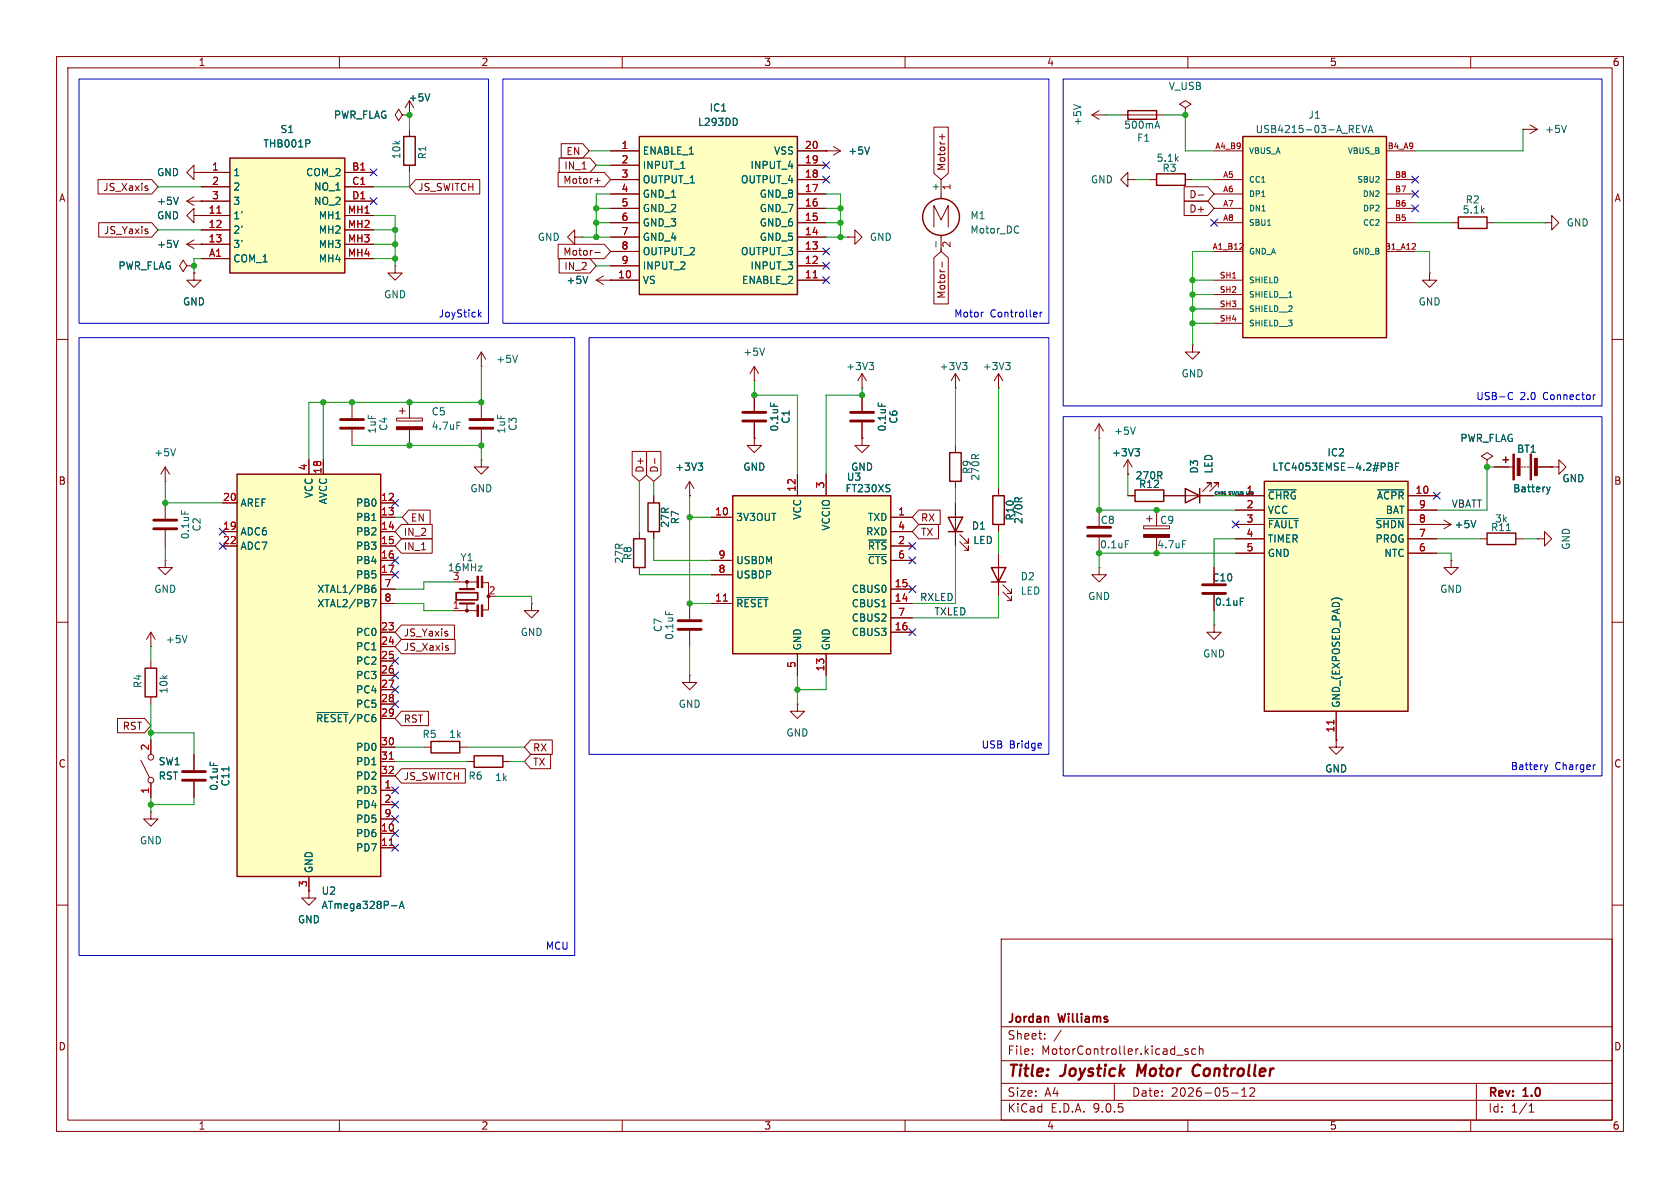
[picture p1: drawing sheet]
<svg xmlns="http://www.w3.org/2000/svg" width="297mm" height="210mm" viewBox="0 0 297 210" stroke-linecap="round" stroke-linejoin="round" font-family="sans-serif">
<g fill="none" stroke="#840000" stroke-width=".18">
<path d="M10 10h277v190h-277zM12 12h273v186h-273zM60 10v2M110 10v2M160 10v2M210 10v2M260 10v2M269.2 22.9h.1M269.2 22.9h2.6M270.5 22.1l1.3 .8M271.8 22.9l-1.3 .7M10 60h2"/>
<path d="M133.3 69.9v2.7M133.3 74.7v2.8M152.4 68.6h.1M152.4 66l-.8 1.3M152.4 66l.8 1.3M152.4 66v2.6M285 60h2M10 110h2M285 110h2M10 160h2M177 166h108v32h-108zM285 160h2"/>
<path d="M60 198v2M110 198v2M160 198v2M177 194.5h108M177 191.5h108M177 187.5h108M177 181.5h108M182.5 186.3v.1M182.5 185.5v.1M184.7 183.6v.1M184.7 182.8v.1M187.6 182.1l-1.3 2"/>
<path d="M197 191.5v3M208 186.5h1.2M210 198v2M210 185.5l-.3-.1-.2 .2v.2l.5 .2v.3h-.5M211.4 185.5l-.4-.1-.3 .3v.4l.1 .2h.6M212 185.5l.2-.1 .4 .1 .1 .9M212 184.9v1.5M217.7 193.2h1.2M219.5 193.8h.9M219.5 192.7l.5-.4v1.5M221 192.4l.5-.1 .2 .1 .1 .3-.9 1.1h.9M260 198v2"/>
<path d="M261 191.5v6.5M270.3 196.6h.9M270.3 195.5l.4-.4v1.5"/>
</g>
<path d="M201.3 188.2l-.3 2M210.8 189.4a.69 .69 0 0 0 .3 .7 .69 .69 0 0 0 .8 0M211.8 188.2a.88 .88 0 0 0-.9 .9" fill="none" stroke="#840000" stroke-width=".4"/>
<path d="M276.9 22.2l-.4 1.2M136.2 71.2v.6M153.7 64.1h.7l-.4 .5M154.2 64.6l.2 .2v.3l-.2 .2" fill="none" stroke="#006464" stroke-width=".18"/>
<path d="M131.3 72.9h4.1M131.3 74.4h4.1" fill="none" stroke="#840000" stroke-width=".51"/>
<path d="M113 24.1h28v28h-28z" fill="#ffffc2"/>
<path d="M113 24.1h28v28h-28zM112 95.3h2v5h-2zM114.6 88.9h2v5.1h-2z" fill="none" stroke="#840000" stroke-width=".25"/>
<g fill="none" stroke="#840000" stroke-width=".18">
<path d="M72.4 17.8l-.8 1.3M72.4 17.8l.8 1.3M72.4 17.8v2.5M72.4 20.3h.1M107.9 26.7h5.1M107.9 29.2h5.1M107.9 31.8h5.1M107.9 34.3h5.1M107.9 36.8h5.1M107.9 39.4h5.1M141 26.7h5M141 29.2h5"/>
<path d="M141 31.8h5M141 34.3h5M141 36.8h5M141 39.4h5M33 43.2l1.3 .7M33 43.2h2.6M34.3 42.4l-1.3 .8M35.6 43.2h.1M107.9 41.9h5.1M107.9 44.5h5.1M107.9 47h5.1M107.9 49.5h5.1"/>
<path d="M141 41.9h5M141 44.5h5M141 47h5M141 49.5h5M176.5 68.6h.1M176.5 66l-.7 1.3M176.5 66l.8 1.3M176.5 66v2.6M113 94v1.3M115.6 87.6v1.3M115.6 94v1.3M121.9 87.6h.1"/>
<path d="M121.9 85.1v2.5M121.9 85.1l-.7 1.3M121.9 85.1l.8 1.3M113 100.3v1.3M121.9 106.7v2.8M121.9 111.5v2.8"/>
</g>
<path d="M143.8 49.1h.7" fill="none" stroke="#a90000" stroke-width=".18"/>
<path d="M76 16.6l-.4 1.3M130.3 21.2v.7M31.5 42.5l-.4 1.3M177.8 64.1h.8l-.4 .5M178.3 64.6l.3 .2v.3l-.3 .2M123.4 81.9h.8l-.4 .4M124 82.3l.2 .3v.3l-.2 .2M117.7 108v.6" fill="none" stroke="#006464" stroke-width=".18"/>
<path d="M119.9 111.3h4.1M119.9 109.7h4.1" fill="none" stroke="#840000" stroke-width=".51"/>
<path d="M40.6 27.9h20.4v20.4h-20.4z" fill="#ffffc2"/>
<path d="M40.6 27.9h20.4v20.4h-20.4zM200.7 86.6h5v2h-5zM175.3 100.3h2.5l-1.3 2.6zM175.3 102.9h2.5" fill="none" stroke="#840000" stroke-width=".25"/>
<g fill="none" stroke="#840000" stroke-width=".18">
<path d="M33 35.6h7.6M33 35.6l1.3 .7M34.3 38.1v-1.3l-1.3 1.3 1.3 1.3v-1.3h1.3M34.3 34.8l-1.3 .8M35.6 35.6h.1M35.6 38.1h.1M35.6 30.5h5M35.6 33h5M35.6 38.1h5M61 30.5h5M61 33h5M61 35.6h5"/>
<path d="M61 38.1h5M34.3 48.3v1.2h1.3l-1.3 1.3-1.3-1.3h1.3M34.3 48.3h.1M35.6 40.6h5M35.6 43.2h5M35.6 45.7h5M61 40.6h5M61 43.2h5M61 45.7h5M101.6 41.9v-1.3l-1.3 1.3 1.3 1.3v-1.3h1.3M102.9 41.9h.1M105.4 49.5l1.3 .8"/>
<path d="M105.4 49.5h2.5M106.7 48.8l-1.3 .7M107.9 49.5h.1M210.8 61v1.2h1.3l-1.3 1.3-1.3-1.3h1.3M210.8 61h.1M176.5 97.8v7.6M199.4 87.6h1.3M202.2 93h4.6v.5h-4.6zM202.7 91.7h1M203.2 91.2v1M204.5 90.2v2.8M204.5 95v2.8"/>
<path d="M205.7 87.6h1.3M254 92.7h.1M254 92.7h2.5M255.3 91.9l1.2 .8M256.5 99.1v1.2h1.3l-1.3 1.3-1.2-1.3h1.2M256.5 99.1h.1M256.5 92.7l-1.2 .8M177.3 104.6l1.5 1.6v-.8v.8h-.7M177.3 103.4l1.5 1.5v-.8v.8h-.7M236.2 130.8v1.3h1.3l-1.3 1.3-1.3-1.3h1.3M236.2 130.8h.1"/>
</g>
<path d="M38.3 37.7h.8" fill="none" stroke="#a90000" stroke-width=".18"/>
<path d="M31.5 34.9l-.4 1.2M54.7 24.8l.1 .2-.1 .3M103.9 48.8l-.4 1.3M209.1 95.6h.6M260.9 92l-.4 1.3" fill="none" stroke="#006464" stroke-width=".18"/>
<path d="M202.2 94.5h4.6v.5h-4.6z" fill="#840000" stroke="#840000" stroke-width=".18"/>
<path d="M219.7 24.1h25.4v35.6h-25.4z" fill="#ffffc2"/>
<path d="M199.4 19.6h5.1v1.5h-5.1zM204.5 30.7h5v2.1h-5zM219.7 24.1h25.4v35.6h-25.4zM167.6 91.4h2.6l-1.3 2.6zM167.6 94h2.6M175.5 87.6h2v5.1h-2z" fill="none" stroke="#840000" stroke-width=".25"/>
<g fill="none" stroke="#840000" stroke-width=".18">
<path d="M194.3 19.6l-1.3 .7M209.5 19.1l1.1-.7-1.1-.6-1 .6 1 .7v1.2M193 20.3l1.3 .8M193 20.3h2.6M195.6 20.3h.1M198.1 20.3h7.6M199.4 31.8v-1.3l-1.3 1.3 1.3 1.2v-1.2h1.3M200.7 31.8h.1M203.2 31.8h1.3M209.5 20.3h.1M209.5 31.8h1.3M214.6 26.7h5.1"/>
<path d="M214.6 31.8h5.1M214.6 34.3h5.1M214.6 36.8h5.1M214.6 39.4h5.1M245.1 26.7h5.1M245.1 31.8h5.1M245.1 34.3h5.1M245.1 36.8h5.1M245.1 39.4h5.1M214.6 44.5h5.1M214.6 49.5h5.1M214.6 52.1h5.1"/>
<path d="M214.6 54.6h5.1M214.6 57.2h5.1M245.1 44.5h5.1M194.3 77.5h.1M194.3 74.9l-.8 1.3M194.3 74.9l.8 1.3M194.3 74.9v2.6M168.9 88.9v7.6M169.7 95.8l1.5 1.5v-.8v.8h-.8M169.7 94.5l1.5 1.5v-.7v.7h-.8M176.5 86.4v1.2M176.5 92.7v1.3"/>
<path d="M199.4 83.8h.1M199.4 81.3l-.8 1.3M199.4 81.3l.8 1.3M199.4 81.3v2.5M262.9 81.3l1-.7-1-.6-1 .6 1 .7v1.3M262.9 82.6h.1M214.6 110.5v1.3h1.3l-1.3 1.2-1.2-1.2h1.2M214.6 110.5h.1"/>
</g>
<g fill="none" stroke="#006464" stroke-width=".18">
<path d="M189.8 18.5l1.3 .4M204.3 22.3h.6M204.6 21.4l.4 1.3M224.1 39.8h.5M239.8 22.8h.4M239.8 23.4h.6M239.8 22.2h.6M240.8 22.2l.4 1.2 .4-1.2M241.9 23.4l.4-1.2 .4 1.2M242 23.1h.6M227.8 52.5h.6M200.6 79.3h.8l-.4 .5"/>
<path d="M200.7 75.5l-.4 1.3M201.2 79.8l.2 .2v.3l-.2 .3"/>
</g>
<path d="M219.1 44.1h.7M219.7 43.1v.4M249.6 44.1h.6M250.2 43.1v.4" fill="none" stroke="#a90000" stroke-width=".18"/>
<path d="M129.5 87.6h28v28h-28z" fill="#ffffc2"/>
<g fill="none" stroke="#840000" stroke-width=".25">
<path d="M257.8 38.4h5.1v2h-5.1zM129.5 87.6h28v28h-28zM209.5 86.4l2.6 1.2-2.6 1.3zM212.1 86.4v2.5"/>
<circle cx="166.4" cy="38.4" r="3.3"/>
</g>
<g fill="none" stroke="#840000" stroke-width=".18">
<path d="M34.3 30.5v-1.3l-1.3 1.3 1.3 1.3v-1.3h1.3M35.6 30.5h.1M146 26.7h.1M146 26.7h2.6M147.3 25.9l1.3 .8M148.6 26.7l-1.3 .7M166.4 31.8v3.3M256.5 39.4h1.3M262.9 39.4h1.3M273 39.4h1.3v-1.3l1.3 1.3-1.3 1.2v-1.2M273 39.4h.1M33 47l-.6-1-.7 1 .7 1 .6-1h1.3"/>
<path d="M34.3 47h.1M149.9 41.9h1.2v-1.3l1.3 1.3-1.3 1.3v-1.3M149.9 41.9h.1M165.1 40.1v-3.8l1.3 2.6 1.2-2.6v3.8M166.4 41.6v2.9M252.7 48.3v1.2h1.3l-1.3 1.3-1.2-1.3h1.2M252.7 48.3h.1M125.7 91.4h3.8M125.7 99.1h3.8M141 83.8v3.8M146 83.8v3.8M157.5 91.4h3.8"/>
<path d="M157.5 99.1h3.8M157.5 94h3.8M157.5 96.5h3.8M207 87.6h7.6M214.1 86.1v-.8h-.7h.7l-1.5 1.6M215.4 86.1v-.8h-.8h.8l-1.5 1.6M125.7 101.6h3.8M125.7 106.7h3.8M141 115.6v3.8M146 115.6v3.8M157.5 106.7h3.8M157.5 104.1h3.8"/>
<path d="M157.5 109.2h3.8M157.5 111.8h3.8M214.6 100.3v2.8M214.6 105.2v2.8"/>
</g>
<path d="M153.7 26l-.4 1.2M165.5 42.7v1M180 40l.1 .1M180.1 41.1l-.1 .1M153.6 95.5h3.1M153.6 98h3.1M130.3 105.6h5.5M219.3 105.7h.6" fill="none" stroke="#006464" stroke-width=".18"/>
<path d="M127.9 106.3h.7" fill="none" stroke="#a90000" stroke-width=".18"/>
<path d="M212.6 103.4h4.1M212.6 104.9h4.1" fill="none" stroke="#840000" stroke-width=".51"/>
<path d="M223.5 85.1h25.4v40.6h-25.4z" fill="#ffffc2"/>
<path d="M71.4 24.1h2v5.1h-2zM167.9 80h2v5.1h-2zM223.5 85.1h25.4v40.6h-25.4zM262.9 94.2h5.1v2.1h-5.1zM265.7 81.3h1M266.2 80.8v1M76.2 131.1h5.1v2h-5.1zM83.8 133.6h5.1v2h-5.1z" fill="none" stroke="#840000" stroke-width=".25"/>
<g fill="none" stroke="#840000" stroke-width=".18">
<path d="M71.1 20.3l-.6-1-.7 1 .7 1 .6-1h1.3M72.4 20.3h.1M72.4 22.9v1.2M72.4 29.2v1.3M69.8 47v1.3h1.3l-1.3 1.2-1.2-1.2h1.2M69.8 47h.1M62.2 71.1v2.8M62.2 75.9v2.8M70.1 73.9h4.6v.5h-4.6zM70.6 72.6h1M71.1 72.1v1.1M72.4 71.1v2.8"/>
<path d="M72.4 75.9v2.8M133.3 67.3h.1M133.3 77.5v1.2h1.3l-1.3 1.3-1.2-1.3h1.2M133.3 77.5h.1M133.3 64.8l-.7 1.2M133.3 64.8l.8 1.2M133.3 64.8v2.5M152.4 77.5v1.2h1.3l-1.3 1.3-1.3-1.3h1.3M152.4 77.5h.1M152.4 69.9v2.7M152.4 74.7v2.8M168.9 68.6h.1"/>
<path d="M168.9 66v2.6M168.9 78.7v1.3M168.9 66l-.8 1.3M168.9 66l.8 1.3M29.2 85.1h.1M29.2 99.1v1.2h1.3l-1.3 1.3-1.3-1.3h1.3M29.2 99.1h.1M29.2 82.6l-.8 1.2M29.2 82.6l.8 1.2M29.2 82.6v2.5M168.9 85.1v1.3M194.3 90.2v2.8"/>
<path d="M194.3 95v2.8M218.4 87.6h5.1M218.4 90.2h5.1M218.4 92.7h5.1M218.4 95.3h5.1M218.4 97.8h5.1M248.9 87.6h5.1M248.9 90.2h5.1M248.9 92.7h5.1M248.9 95.3h5.1M248.9 97.8h5.1M261.6 95.3h1.3"/>
<path d="M264.2 82.6h3.3M268 95.3h1.2M269 82.6h.2M269.5 82.6h.2M270 82.6h.3M271.8 95.3h1.2v-1.3l1.3 1.3-1.3 1.2v-1.2M271.8 95.3h.1M271.8 82.6h2.5M274.3 82.6h1.3v-1.3l1.3 1.3-1.3 1.2v-1.2M274.3 82.6h.1M94 106.7v1.3h1.2l-1.2 1.2-1.3-1.2h1.3M94 106.7h.1"/>
<path d="M121.9 119.4v1.3h1.3l-1.3 1.2-1.3-1.2h1.3M121.9 119.4h.1M194.3 100.3v1.3h1.3l-1.3 1.3-1.3-1.3h1.3M194.3 100.3h.1M24.9 134.4l1.5 3M26.7 130.8v2.6M26.7 138.4v2.6M34.3 133.4v2.7M34.3 138.2v2.8M74.9 132.1h1.3M81.3 132.1h1.2M82.5 134.6h1.3"/>
<path d="M88.9 134.6h1.3M141 124.5v1.2h1.2l-1.2 1.3-1.3-1.3h1.3M141 124.5h.1M236.2 125.7v5.1M26.7 143.5v1.3h1.2l-1.2 1.3-1.3-1.3h1.3M26.7 143.5h.1"/>
<circle cx="26.7" cy="137.9" r=".51"/>
<circle cx="26.7" cy="133.9" r=".51"/>
</g>
<g fill="none" stroke="#006464" stroke-width=".18">
<path d="M31 79.3l-.4 1.3M80.8 74.6h.6M135.2 61.5l-.5 1.3M155.3 71.2v.6M170.2 64.1h.8l-.5 .5M170.7 64.6l.3 .2v.3l-.3 .2M198.9 95.6h.7M224.3 86.6h4.8M224.3 91.7h5.2M243.3 91.7h4.9M243.5 86.6h4.7M245.4 81.9h.5l.2 .2-.2 .4 .2 .1 .1 .3-.3 .2h-.5z"/>
<path d="M245.4 82.5h.5M246.7 82.5h.4M247.3 81.9h-.6v1.2M266.3 93.8h.7M273.4 86.1l.3 .8M273.7 86.9l-.1 .4M274 86.1l-.3 .8M37.2 134.7v.6M40.5 135.6v.7"/>
</g>
<path d="M235.8 127.3v.7" fill="none" stroke="#a90000" stroke-width=".18"/>
<g fill="#840000" stroke="#840000" stroke-width=".18">
<path d="M267.5 80.3h.2v4.5h-.2z"/>
<path d="M270.5 80.3h.3v4.5h-.3z"/>
<path d="M268.2 81h.5v3.1h-.5z"/>
<path d="M271.3 81h.5v3.1h-.5z"/>
<path d="M70.1 75.4h4.6v.5h-4.6z"/>
</g>
<path d="M60.2 74.2h4.1M60.2 75.7h4.1M150.4 72.9h4M150.4 74.4h4M192.3 93.2h4M192.3 94.7h4M32.3 136.4h4M32.3 137.9h4" fill="none" stroke="#840000" stroke-width=".51"/>
<path d="M41.9 83.8h25.4v71.1h-25.4z" fill="#ffffc2"/>
<path d="M41.9 83.8h25.4v71.1h-25.4zM25.7 118.1h2v5.1h-2z" fill="none" stroke="#840000" stroke-width=".25"/>
<g fill="none" stroke="#840000" stroke-width=".18">
<path d="M17.3 31.7h9.5l1.1 1.3-1.1 1.3h-9.5zM17.5 39.4h9.3l1.1 1.2-1.1 1.3h-9.3zM26 33.3l.2 .1-.2 .3M26 32.8l.1 .1M35.6 30.5h.1M35.6 38.1h.1M35.6 35.6h.1M35.6 30.5h5M35.6 33h5M35.6 35.6h5M35.6 38.1h5M61 30.5h5"/>
<path d="M61 33h5M61 35.6h5M61 38.1h5M72.4 20.3h.1M73.5 31.7h11.3v2.6h-11.3l-1.1-1.3zM98.7 30.5h8.1l1.1 1.3-1.1 1.2h-8.1zM98.9 27.9h5.4l1.1 1.3-1.1 1.3h-5.4zM99.2 25.4h3.8l1.1 1.3-1.1 1.2h-3.8zM105.2 31.9h.9M105.6 31.5v.9M107.9 26.7h5.1M107.9 29.2h5.1"/>
<path d="M107.9 31.8h5.1M107.9 34.3h5.1M107.9 36.8h5.1M107.9 39.4h5.1M141 26.7h5M141 29.2h5M141 31.8h5M141 34.3h5M141 36.8h5M141 39.4h5M146 26.7h.1M165.1 22.5h2.5v8.1l-1.2 1.2-1.3-1.2z"/>
<path d="M166.1 24.2h.9M166.6 23.7v1M209.3 35.6h4.2l1.1 1.2-1.1 1.3h-4.2zM209.3 33h4.2l1.1 1.3-1.1 1.3h-4.2zM211.8 34.5h1M34.3 48.3h.1M34.3 47h.1M35.6 43.2h.1M35.6 40.6h5M35.6 43.2h5M35.6 45.7h5M61 40.6h5"/>
<path d="M61 43.2h5M61 45.7h5M98.7 43.2h8.1l1.1 1.3-1.1 1.2h-8.1zM98.9 45.7h5.4l1.1 1.3-1.1 1.3h-5.4zM105.2 44.6h.9M107.9 49.5h.1M107.9 41.9h5.1M107.9 44.5h5.1M107.9 47h5.1M107.9 49.5h5.1M141 41.9h5M141 44.5h5"/>
<path d="M141 47h5M141 49.5h5M165.1 45.6l1.3-1.1 1.2 1.1v8.1h-2.5zM166.6 46.3v.9M85.1 64.8h.1M85.1 62.2l-.8 1.3M85.1 62.2l.8 1.3M85.1 62.2v2.6M85.1 71.1v2.8M85.1 75.9v2.8M111.8 79.8h2.5v4.2l-1.3 1.1-1.2-1.1zM114.3 79.8h2.5v4.2l-1.2 1.1-1.3-1.1z"/>
<path d="M133.3 77.5h.1M133.3 69.9v2.7M133.3 74.7v2.8M152.4 77.5h.1M152.4 69.9v2.7M152.4 74.7v2.8M29.2 88.9v2.8M29.2 93.7v2.8M39.4 88.9h2.5M39.4 94h2.5M39.4 96.5h2.5M54.6 81.3v2.5"/>
<path d="M57.1 81.3v2.5M67.3 88.9h2.5M67.3 94h2.5M67.3 96.5h2.5M67.3 91.4h2.5M67.3 99.1h2.5M71 95.2h5.4v2.6h-5.4l-1.2-1.3zM71 92.7h5.4v2.6h-5.4l-1.2-1.3zM72.2 90.2h3.8v2.5h-3.8l-1.1-1.3zM85.1 81.3v1.3h1.3l-1.3 1.2-1.3-1.2h1.3M85.1 81.3h.1M115.6 87.6v1.3"/>
<path d="M115.6 94v1.3M115.8 81v1M121.9 87.6h.1M125.7 91.4h3.8M125.7 99.1h3.8M141 83.8v3.8M146 83.8v3.8M157.5 94h3.8M157.5 96.5h3.8M157.5 91.4h3.8M157.5 99.1h3.8M162.4 92.7h3.5v2.6h-3.5l-1.1-1.3z"/>
<path d="M162.4 90.2h3.8v2.5h-3.8l-1.1-1.3zM168.9 88.9v2.5M168.9 94v2.5M176.5 86.4v1.2M176.5 92.7v1.3M199.4 83.8h.1M199.4 87.6h1.3M205.7 87.6h3.8M212.1 87.6h2.5M218.4 87.6h5.1M218.4 90.2h5.1M218.4 92.7h5.1"/>
<path d="M218.4 95.3h5.1M218.4 97.8h5.1M248.9 87.6h5.1M248.9 90.2h5.1M248.9 92.7h5.1M248.9 95.3h5.1M248.9 97.8h5.1M254 92.7h.1M262.9 82.6h.1M264.2 82.6h2.5M271.8 82.6h2.5M274.3 82.6h.1"/>
<path d="M26.7 114.3h.1M26.7 111.8v2.5M26.7 116.8v1.3M26.7 111.8l-.8 1.2M26.7 111.8l.7 1.2M67.3 101.6h2.5M67.3 104.1h2.5M67.3 106.7h2.5M67.3 111.8h2.5M67.3 114.3h2.5M67.3 116.8h2.5M67.3 119.4h2.5"/>
<path d="M71 113h9.5v2.6h-9.5l-1.2-1.3zM71 110.5h9.3v2.5h-9.3l-1.2-1.2zM79.1 114.5l.2 .2-.2 .3M79.1 114.1l.1 .1M80 108h4.3M81.3 102.9h3M82.5 102.9v1.2M82.5 106.8v1.2M85.3 103h1.1v4.8h-1.2M125.7 101.6h3.8M125.7 106.7h3.8M141 115.6v3.8"/>
<path d="M146 115.6v3.8M157.5 104.1h3.8M157.5 106.7h3.8M157.5 111.8h3.8M157.5 109.2h3.8M214.6 100.3v2.8M214.6 105.2v2.8M20.8 127h4.8l1.1 1.3-1.1 1.2h-4.8zM26.7 123.2v1.3M26.7 130.8v2.6M26.7 138.4v2.6M34.3 133.4v2.7"/>
<path d="M34.3 138.2v2.8M67.3 121.9h2.5M67.3 124.5h2.5M67.3 127h2.5M67.3 132.1h2.5M67.3 134.6h2.5M67.3 137.2h2.5M67.3 139.7h2.5M71 125.7h4.7v2.6h-4.7l-1.2-1.3zM71 135.9h11.3v2.5h-11.3l-1.2-1.2zM93.8 130.8h3.8v2.6h-3.8l-1.1-1.3zM93.8 133.3h3.5v2.6h-3.5l-1.1-1.3z"/>
<path d="M236.2 130.8h.1M236.2 125.7v5.1M54.6 157.5v1.3h1.3l-1.3 1.2-1.3-1.2h1.3M54.6 157.5h.1M54.6 154.9v2.6M67.3 142.2h2.5M67.3 144.8h2.5M67.3 147.3h2.5M67.3 149.9h2.5"/>
</g>
<g fill="none" stroke="#006464" stroke-width=".18">
<path d="M76 16.6l-.4 1.3M31.5 34.9l-.4 1.2M54.7 24.8l.1 .2-.1 .3M130.3 21.2v.7M153.7 26l-.4 1.2M31.5 42.5l-.4 1.3M103.9 48.8l-.4 1.3M91.5 62.8l-.4 1.3M136.2 71.2v.6M155.3 71.2v.6M200.6 79.3h.8l-.4 .5M201.2 79.8l.2 .2v.3l-.2 .3"/>
<path d="M32.1 90.3v.6M123.4 81.9h.8l-.4 .4M124 82.3l.2 .3v.3l-.2 .2M153.6 95.5h3.1M153.6 98h3.1M224.3 86.6h4.8M224.3 91.7h5.2M243.3 91.7h4.9M243.5 86.6h4.7M245.4 81.9h.5l.2 .2-.2 .4 .2 .1 .1 .3-.3 .2h-.5zM245.4 82.5h.5M246.7 82.5h.4"/>
<path d="M247.3 81.9h-.6v1.2M260.9 92l-.4 1.3M273.4 86.1l.3 .8M273.7 86.9l-.1 .4M274 86.1l-.3 .8M33.1 112.3l-.5 1.3M65.7 106h.8l-.5 1.3M65.8 104.1l.4-.2 .3 .3-.2 .5h-.3l-.2-.1M66.3 103.4l-.3 .1-.2 .3M130.3 105.6h5.5M219.3 105.7h.6M37.2 134.7v.6"/>
<path d="M40.5 135.6v.7M56 126h5.5M69.2 160.1h1M70.6 160.6l.4-1.3 .4 1.3M70.7 160.2h.6"/>
</g>
<path d="M38.3 37.7h.8M143.8 49.1h.7M127.9 106.3h.7M68.8 134.2h.7M235.8 127.3v.7M68.8 149.4h.7" fill="none" stroke="#a90000" stroke-width=".18"/>
<path d="M83.1 74.2h4M83.1 75.7h4M27.2 91.9h4M27.2 93.5h4" fill="none" stroke="#840000" stroke-width=".51"/>
<g fill="#840000" stroke="#840000" stroke-width=".18">
<path d="M84.3 106.9h.3v2.1h-.3z"/>
<path d="M85.1 106.9h.2v2.1h-.2z"/>
<path d="M84.3 101.9h.3v2h-.3z"/>
<path d="M85.1 101.9h.2v2h-.2z"/>
<circle cx="82.5" cy="107.9" r=".25"/>
<circle cx="82.5" cy="102.9" r=".25"/>
</g>
<path d="M81.3 106.7h2.5M81.3 104.1h2.5" fill="none" stroke="#840000" stroke-width=".38"/>
<path d="M80.6 104.8h3.9v1.2h-3.9z" fill="none" stroke="#840000" stroke-width=".3"/>
<g fill="none" stroke="#009600" stroke-width=".18">
<path d="M27.9 33h7.7M66 38.1h3.8v8.9M72.4 20.3v2.6M72.4 30.5v2.5h-6.4M104.1 26.7h3.8M105.4 39.4h2.5M105.4 36.8h2.5M105.4 29.2h2.5M107.9 34.3h-2.5v7.6M146 34.3h2.6v7.6M146 39.4h2.6M146 36.8h2.6"/>
<path d="M195.6 20.3h2.5M200.7 31.8h2.5M205.7 20.3h3.8v6.4h5.1M210.8 31.8h3.8M250.2 39.4h6.3M264.2 39.4h8.8M269.2 22.9v3.8h-19M27.9 40.6h7.7M35.6 45.7h-1.3v2.6M66 40.6h3.8M66 45.7h3.8M66 43.2h3.8"/>
<path d="M102.9 41.9h5M105.4 47h2.5M146 41.9h3.9M210.8 54.6h3.8M210.8 57.2h3.8M210.8 49.5h3.8M210.8 52.1h3.8M214.6 44.5h-3.8v16.5M250.2 44.5h2.5v3.8M57.1 71.1v10.2M62.2 78.7h22.9v2.6M85.1 64.8v6.3h-30.5v10.2"/>
<path d="M133.3 67.3v2.6h7.7v13.9M152.4 68.6v1.3h-6.4v13.9M168.9 68.6v10.1M176.5 68.6v17.8M194.3 77.5v12.7h24.1M29.2 85.1v3.8h10.2M29.2 96.5v2.6M69.8 91.4h1.3M113 85.1v8.9M115.6 85.1v2.5M115.6 95.3v3.8h10.1M121.9 91.4h3.8"/>
<path d="M121.9 87.6v19.1h3.8M168.9 86.4v2.5M168.9 96.5v10.2h-7.6M176.5 94v3.8M199.4 83.8v3.8M214.6 87.6h3.8M218.4 95.3h-3.8v5M218.4 97.8h-24.1v2.5M254 95.3h7.6M254 97.8h2.5v1.3M264.2 82.6h-1.3v7.6h-8.9M269.2 95.3h2.6"/>
<path d="M26.7 114.3v2.5M69.8 106.7h5.1v1.3h5.1M80 102.9h-5.1v1.2h-5.1M87.6 105.4h6.4v1.3M113 101.6h12.7M121.9 114.3v5.1M141 119.4v5.1M146 119.4v2.5h-5M176.5 105.4v3.8h-15.2M214.6 108v2.5M26.7 129.5h7.6v3.9M26.7 124.5v6.3"/>
<path d="M69.8 132.1h5.1M69.8 134.6h12.7M82.5 132.1h10.2M90.2 134.6h2.5M26.7 141v2.5M34.3 141v1.2h-7.6"/>
</g>
<g fill="none" stroke="#000084" stroke-width=".18">
<path d="M65.4 29.9l1.2 1.2M65.4 35l1.2 1.2M66.6 29.9l-1.2 1.2M66.6 35l-1.2 1.2M145.4 28.6l1.3 1.2M145.4 31.1l1.3 1.3M146.7 28.6l-1.3 1.2M146.7 31.1l-1.3 1.3M214 38.8l1.2 1.2M215.2 38.8l-1.2 1.2M249.6 31.1l1.2 1.3M249.6 33.7l1.2 1.2"/>
<path d="M249.6 36.2l1.2 1.2M250.8 31.1l-1.2 1.3M250.8 33.7l-1.2 1.2M250.8 36.2l-1.2 1.2M145.4 48.9l1.3 1.2M145.4 43.8l1.3 1.3M145.4 46.4l1.3 1.2M146.7 48.9l-1.3 1.2M146.7 43.8l-1.3 1.3M146.7 46.4l-1.3 1.2M38.8 95.9l1.2 1.2M38.8 93.4l1.2 1.2"/>
<path d="M40 95.9l-1.2 1.2M40 93.4l-1.2 1.2M69.2 88.3l1.3 1.2M69.2 98.5l1.3 1.2M70.5 88.3l-1.3 1.2M70.5 98.5l-1.3 1.2M160.7 98.5l1.2 1.2M160.7 95.9l1.2 1.2M161.9 98.5l-1.2 1.2M161.9 95.9l-1.2 1.2M217.8 92.1l1.2 1.2M219 92.1l-1.2 1.2"/>
<path d="M253.4 87l1.2 1.2M254.6 87l-1.2 1.2M69.2 101l1.3 1.2M69.2 118.8l1.3 1.2M69.2 116.2l1.3 1.2M70.5 101l-1.3 1.2M70.5 118.8l-1.3 1.2M70.5 116.2l-1.3 1.2M160.7 111.2l1.2 1.2M160.7 103.5l1.2 1.2M161.9 111.2l-1.2 1.2M161.9 103.5l-1.2 1.2"/>
<path d="M69.2 139.1l1.3 1.2M69.2 121.3l1.3 1.2M69.2 123.9l1.3 1.2M70.5 139.1l-1.3 1.2M70.5 121.3l-1.3 1.2M70.5 123.9l-1.3 1.2M69.2 149.3l1.3 1.2M69.2 141.6l1.3 1.2M69.2 144.2l1.3 1.2M69.2 146.7l1.3 1.2M70.5 149.3l-1.3 1.2M70.5 141.6l-1.3 1.2"/>
<path d="M70.5 144.2l-1.3 1.2M70.5 146.7l-1.3 1.2"/>
</g>
<g fill="none" stroke="#0000c2" stroke-width=".18">
<path d="M14 14h72.4v43.2h-72.4zM88.9 14h96.5v43.2h-96.5zM188 14h95.2v57.8h-95.2zM14 59.7h87.6v109.2h-87.6zM84.7 55.6l.4 .4M85.1 55.2l-.5 .5M104.1 59.7h81.3v73.7h-81.3zM173.7 55.2h.1M183.3 55.2v.3l-.6 .1M183.9 55.2v.8M184.2 55.2l-.3 .2M188 73.7h95.2v63.5h-95.2z"/>
<path d="M266.9 69.4h.3l.2 .1M267.4 70.5l-.2 .1h-.3M282 69.8l-.3 .2M184.1 131.4v.3l-.6 .1M273 135.2l.3 .8M273.3 136l-.2 .4M273.6 135.2l-.3 .8M282 135.2l-.2 .1"/>
</g>
<g fill="#009600" stroke="#009600" stroke-width=".18">
<circle cx="210.8" cy="57.2" r=".46"/>
<circle cx="210.8" cy="52.1" r=".46"/>
<circle cx="210.8" cy="54.6" r=".46"/>
<circle cx="209.5" cy="20.3" r=".46"/>
<circle cx="210.8" cy="49.5" r=".46"/>
<circle cx="148.6" cy="39.4" r=".46"/>
<circle cx="148.6" cy="36.8" r=".46"/>
<circle cx="148.6" cy="41.9" r=".46"/>
<circle cx="262.9" cy="82.6" r=".46"/>
<circle cx="194.3" cy="97.8" r=".46"/>
<circle cx="194.3" cy="90.2" r=".46"/>
<circle cx="204.5" cy="90.2" r=".46"/>
<circle cx="204.5" cy="97.8" r=".46"/>
<circle cx="121.9" cy="91.4" r=".46"/>
<circle cx="121.9" cy="106.7" r=".46"/>
<circle cx="141" cy="121.9" r=".46"/>
<circle cx="133.3" cy="69.9" r=".46"/>
<circle cx="152.4" cy="69.9" r=".46"/>
<circle cx="72.4" cy="20.3" r=".46"/>
<circle cx="34.3" cy="47" r=".46"/>
<circle cx="57.1" cy="71.1" r=".46"/>
<circle cx="29.2" cy="88.9" r=".46"/>
<circle cx="72.4" cy="78.7" r=".46"/>
<circle cx="85.1" cy="78.7" r=".46"/>
<circle cx="62.2" cy="71.1" r=".46"/>
<circle cx="72.4" cy="71.1" r=".46"/>
<circle cx="85.1" cy="71.1" r=".46"/>
<circle cx="69.8" cy="40.6" r=".46"/>
<circle cx="69.8" cy="45.7" r=".46"/>
<circle cx="69.8" cy="43.2" r=".46"/>
<circle cx="105.4" cy="39.4" r=".46"/>
<circle cx="105.4" cy="36.8" r=".46"/>
<circle cx="105.4" cy="41.9" r=".46"/>
<circle cx="26.7" cy="142.2" r=".46"/>
<circle cx="26.7" cy="129.5" r=".46"/>
</g>
<g font-size="2.8" fill="#840000">
<text x="178" y="190.9">Title:</text>
<text x="187.7" y="190.9">Joystick</text>
<text x="201.9" y="190.9">Motor</text>
<text x="212.5" y="190.9">Controller</text>
</g>
<g font-size="2.1" fill="#840000">
<text x="178" y="184">Sheet:</text>
<text x="178" y="181.2">Jordan</text>
<text x="187.2" y="181.2">Williams</text>
<text x="178" y="186.7">File:</text>
<text x="184.1" y="186.7">MotorController.kicad_sch</text>
<text x="178" y="196.9">KiCad</text>
<text x="178" y="194.1">Size:</text>
<text x="184.7" y="194.1">A4</text>
<text x="185.7" y="196.9">E.D.A.</text>
<text x="193.3" y="196.9">9.0.5</text>
<text x="200" y="194.1">Date:</text>
<text x="207" y="194.1">2026-05-12</text>
<text x="263" y="194.3">Rev:</text>
<text x="263" y="196.9">Id:</text>
<text x="267.1" y="196.9">1/1</text>
<text x="269.4" y="194.3">1.0</text>
</g>
<g font-size="1.8" fill="#840000">
<text x="35" y="11.9">1</text>
<text x="85" y="11.9">2</text>
<text x="135" y="11.9">3</text>
<text x="185" y="11.9">4</text>
<text x="235" y="11.9">5</text>
<text x="285" y="11.9">6</text>
<text x="100" y="27.6">EN</text>
<text x="10.3" y="35.9">A</text>
<text x="18.1" y="34">JS_Xaxis</text>
<text x="73.8" y="34">JS_SWITCH</text>
<text x="99.5" y="32.7">Motor+</text>
<text x="99.7" y="30.2">IN_1</text>
<text x="167.3" y="30.3" transform="rotate(-90 167.3 30.3)">Motor+</text>
<text x="210.2" y="35.2">D-</text>
<text x="285.3" y="35.9">A</text>
<text x="18.3" y="41.6">JS_Yaxis</text>
<text x="210.2" y="37.8">D+</text>
<text x="99.5" y="45.4">Motor-</text>
<text x="99.7" y="47.9">IN_2</text>
<text x="167.3" y="52.9" transform="rotate(-90 167.3 52.9)">Motor-</text>
<text x="114" y="83.7" transform="rotate(-90 114 83.7)">D+</text>
<text x="116.5" y="83.7" transform="rotate(-90 116.5 83.7)">D-</text>
<text x="10.3" y="85.9">B</text>
<text x="285.3" y="85.9">B</text>
<text x="71.3" y="94.9">IN_2</text>
<text x="72.5" y="92.4">EN</text>
<text x="162.7" y="94.9">TX</text>
<text x="162.7" y="92.4">RX</text>
<text x="71.3" y="97.5">IN_1</text>
<text x="71.3" y="112.7">JS_Yaxis</text>
<text x="71.3" y="115.3">JS_Xaxis</text>
<text x="21.6" y="129.2">RST</text>
<text x="71.3" y="128">RST</text>
<text x="10.3" y="135.9">C</text>
<text x="94.1" y="133">RX</text>
<text x="94.1" y="135.6">TX</text>
<text x="285.3" y="135.9">C</text>
<text x="71.3" y="138.1">JS_SWITCH</text>
<text x="10.3" y="185.9">D</text>
<text x="285.3" y="185.9">D</text>
<text x="35" y="199.9">1</text>
<text x="85" y="199.9">2</text>
<text x="135" y="199.9">3</text>
<text x="185" y="199.9">4</text>
<text x="235" y="199.9">5</text>
<text x="285" y="199.9">6</text>
</g>
<g font-size="1.8" fill="#006464">
<text x="206.5" y="16.1">V_USB</text>
<text x="49.5" y="23.7">S1</text>
<text x="58.9" y="21.2">PWR_FLAG</text>
<text x="72.1" y="18.1">+5V</text>
<text x="123.3" y="22.5">L293DD</text>
<text x="125.4" y="19.9">IC1</text>
<text x="191.4" y="22.4" transform="rotate(-90 191.4 22.4)">+5V</text>
<text x="198.6" y="23">500mA</text>
<text x="221.9" y="23.7">USB4215-03-A_REVA</text>
<text x="231.2" y="21.2">J1</text>
<text x="273.1" y="23.7">+5V</text>
<text x="46.5" y="26.3">THB001P</text>
<text x="71" y="28.2" transform="rotate(-90 71 28.2)">10k</text>
<text x="75.5" y="28.3" transform="rotate(-90 75.5 28.3)">R1</text>
<text x="113.5" y="27.5">ENABLE_1</text>
<text x="136.8" y="27.5">VSS</text>
<text x="149.9" y="27.5">+5V</text>
<text x="200.9" y="25.2">F1</text>
<text x="204.4" y="28.8">5.1k</text>
<text x="27.7" y="31.3">GND</text>
<text x="41.1" y="31.3">1</text>
<text x="41.1" y="33.9">2</text>
<text x="54" y="31.3">COM_2</text>
<text x="55.4" y="33.9">NO_1</text>
<text x="113.5" y="30.1">INPUT_1</text>
<text x="113.5" y="32.6">OUTPUT_1</text>
<text x="113.5" y="35.2">GND_1</text>
<text x="130.9" y="32.6">OUTPUT_4</text>
<text x="132.6" y="30.1">INPUT_4</text>
<text x="134.2" y="35.2">GND_8</text>
<text x="166.1" y="33.9" transform="rotate(-90 166.1 33.9)">+</text>
<text x="192.8" y="32.6">GND</text>
<text x="205.4" y="30.6">R3</text>
<text x="27.7" y="36.4">+5V</text>
<text x="27.7" y="39">GND</text>
<text x="41.1" y="36.4">3</text>
<text x="41.1" y="39">1'</text>
<text x="41.1" y="41.5">2'</text>
<text x="55.4" y="36.4">NO_2</text>
<text x="56.3" y="39">MH1</text>
<text x="56.3" y="41.5">MH2</text>
<text x="113.5" y="37.7">GND_2</text>
<text x="113.5" y="40.2">GND_3</text>
<text x="134.2" y="37.7">GND_7</text>
<text x="134.2" y="40.2">GND_6</text>
<text x="171.5" y="39">M1</text>
<text x="171.5" y="41.5">Motor_DC</text>
<text x="258.5" y="37.9">5.1k</text>
<text x="259" y="36.2">R2</text>
<text x="276.9" y="40.2">GND</text>
<text x="20.8" y="47.9">PWR_FLAG</text>
<text x="27.7" y="44">+5V</text>
<text x="41.1" y="44">3'</text>
<text x="41.1" y="46.6">COM_1</text>
<text x="56.3" y="44">MH3</text>
<text x="56.3" y="46.6">MH4</text>
<text x="95" y="42.8">GND</text>
<text x="113.5" y="42.8">GND_4</text>
<text x="113.5" y="45.3">OUTPUT_2</text>
<text x="113.5" y="47.9">INPUT_2</text>
<text x="130.9" y="45.3">OUTPUT_3</text>
<text x="132.6" y="47.9">INPUT_3</text>
<text x="134.2" y="42.8">GND_5</text>
<text x="153.7" y="42.8">GND</text>
<text x="67.8" y="52.9">GND</text>
<text x="100.1" y="50.4">+5V</text>
<text x="113.5" y="50.4">VS</text>
<text x="131.1" y="50.4">ENABLE_2</text>
<text x="32.3" y="54.2">GND</text>
<text x="250.7" y="54.2">GND</text>
<text x="87.6" y="64.4">+5V</text>
<text x="131.3" y="63.1">+5V</text>
<text x="149.5" y="65.6">+3V3</text>
<text x="166" y="65.6">+3V3</text>
<text x="173.6" y="65.6">+3V3</text>
<text x="208.8" y="66.9">GND</text>
<text x="66.6" y="76.8" transform="rotate(-90 66.6 76.8)">1uF</text>
<text x="68.7" y="76.3" transform="rotate(-90 68.7 76.3)">C4</text>
<text x="76.2" y="73.6">C5</text>
<text x="76.2" y="76.2">4.7uF</text>
<text x="89.5" y="76.8" transform="rotate(-90 89.5 76.8)">1uF</text>
<text x="91.5" y="76.3" transform="rotate(-90 91.5 76.3)">C3</text>
<text x="137.8" y="76.4" transform="rotate(-90 137.8 76.4)">0.1uF</text>
<text x="139.8" y="75" transform="rotate(-90 139.8 75)">C1</text>
<text x="156.8" y="76.4" transform="rotate(-90 156.8 76.4)">0.1uF</text>
<text x="158.9" y="75" transform="rotate(-90 158.9 75)">C6</text>
<text x="196.9" y="77.1">+5V</text>
<text x="27.2" y="80.9">+5V</text>
<text x="119.3" y="83.4">+3V3</text>
<text x="131.3" y="83.4">GND</text>
<text x="150.4" y="83.4">GND</text>
<text x="171.8" y="83.9" transform="rotate(-90 171.8 83.9)">R9</text>
<text x="196.5" y="80.9">+3V3</text>
<text x="212" y="83.8" transform="rotate(-90 212 83.8)">D3</text>
<text x="214.5" y="83.8" transform="rotate(-90 214.5 83.8)">LED</text>
<text x="224.8" y="83.4">LTC4053EMSE-4.2#PBF</text>
<text x="234.6" y="80.9">IC2</text>
<text x="258.1" y="78.3">PWR_FLAG</text>
<text x="268.1" y="80.2">BT1</text>
<text x="42.4" y="89.8">AREF</text>
<text x="55.5" y="88.2" transform="rotate(-90 55.5 88.2)">VCC</text>
<text x="58" y="89.2" transform="rotate(-90 58 89.2)">AVCC</text>
<text x="62.8" y="89.8">PB0</text>
<text x="83.1" y="87.2">GND</text>
<text x="149.4" y="87.2">FT230XS</text>
<text x="149.6" y="85.2">U3</text>
<text x="173.3" y="85.1" transform="rotate(-90 173.3 85.1)">270R</text>
<text x="200.6" y="84.9">270R</text>
<text x="201.3" y="86.5">R12</text>
<text x="224" y="88.5">~{CHRG}</text>
<text x="243.3" y="88.5">~{ACPR}</text>
<text x="267.4" y="87.2">Battery</text>
<text x="276.1" y="85.4">GND</text>
<text x="33.6" y="95.4" transform="rotate(-90 33.6 95.4)">0.1uF</text>
<text x="35.7" y="94.1" transform="rotate(-90 35.7 94.1)">C2</text>
<text x="42.4" y="94.8">ADC6</text>
<text x="62.8" y="92.3">PB1</text>
<text x="62.8" y="94.8">PB2</text>
<text x="118.5" y="93.4" transform="rotate(-90 118.5 93.4)">27R</text>
<text x="120.2" y="92.8" transform="rotate(-90 120.2 92.8)">R7</text>
<text x="130" y="92.3">3V3OUT</text>
<text x="141.8" y="92" transform="rotate(-90 141.8 92)">VCC</text>
<text x="146.9" y="93.9" transform="rotate(-90 146.9 93.9)">VCCIO</text>
<text x="153" y="94.8">RXD</text>
<text x="153.3" y="92.3">TXD</text>
<text x="171.7" y="93.8">D1</text>
<text x="179.4" y="92.1" transform="rotate(-90 179.4 92.1)">R10</text>
<text x="180.9" y="92.7" transform="rotate(-90 180.9 92.7)">270R</text>
<text x="194.5" y="92.8">C8</text>
<text x="205" y="92.8">C9</text>
<text x="224" y="91">VCC</text>
<text x="224" y="93.6">~{FAULT}</text>
<text x="243.1" y="93.6">~{SHDN}</text>
<text x="244.9" y="91">BAT</text>
<text x="257.1" y="93.6">+5V</text>
<text x="263.5" y="94.1">R11</text>
<text x="264.2" y="92.6">3k</text>
<text x="42.4" y="97.4">ADC7</text>
<text x="62.8" y="97.4">PB3</text>
<text x="62.8" y="99.9">PB4</text>
<text x="79.1" y="101.2">16MHz</text>
<text x="81.3" y="99.4">Y1</text>
<text x="110.3" y="99.7" transform="rotate(-90 110.3 99.7)">27R</text>
<text x="111.9" y="99.1" transform="rotate(-90 111.9 99.1)">R8</text>
<text x="130" y="99.9">USBDM</text>
<text x="153.3" y="97.4">~{RTS}</text>
<text x="153.3" y="99.9">~{CTS}</text>
<text x="172" y="96.4">LED</text>
<text x="194.4" y="97.1">0.1uF</text>
<text x="204.5" y="97.1">4.7uF</text>
<text x="224" y="96.1">TIMER</text>
<text x="224" y="98.7">GND</text>
<text x="243.1" y="96.1">PROG</text>
<text x="244.6" y="98.7">NTC</text>
<text x="277.7" y="97.3" transform="rotate(-90 277.7 97.3)">GND</text>
<text x="27.2" y="105">GND</text>
<text x="56" y="105">XTAL1/PB6</text>
<text x="56" y="107.5">XTAL2/PB7</text>
<text x="62.8" y="102.5">PB5</text>
<text x="79.9" y="102.6">3</text>
<text x="130" y="102.5">USBDP</text>
<text x="130" y="107.5">~{RESET}</text>
<text x="150.5" y="105">CBUS0</text>
<text x="150.5" y="107.5">CBUS1</text>
<text x="180.3" y="102.8">D2</text>
<text x="180.3" y="105.3">LED</text>
<text x="192.3" y="106.3">GND</text>
<text x="214.2" y="103">C10</text>
<text x="214.7" y="107.3">0.1uF</text>
<text x="254.5" y="105">GND</text>
<text x="29.2" y="113.9">+5V</text>
<text x="62.8" y="112.6">PC0</text>
<text x="91.9" y="112.6">GND</text>
<text x="117.2" y="111.8" transform="rotate(-90 117.2 111.8)">C7</text>
<text x="119.2" y="113.2" transform="rotate(-90 119.2 113.2)">0.1uF</text>
<text x="150.5" y="110.1">CBUS2</text>
<text x="150.5" y="112.6">CBUS3</text>
<text x="62.8" y="115.2">PC1</text>
<text x="62.8" y="117.7">PC2</text>
<text x="141.8" y="115.1" transform="rotate(-90 141.8 115.1)">GND</text>
<text x="146.9" y="115.1" transform="rotate(-90 146.9 115.1)">GND</text>
<text x="212.6" y="116.4">GND</text>
<text x="25.2" y="121.7" transform="rotate(-90 25.2 121.7)">R4</text>
<text x="29.8" y="122.7" transform="rotate(-90 29.8 122.7)">10k</text>
<text x="62.8" y="120.2">PC3</text>
<text x="62.8" y="122.8">PC4</text>
<text x="62.8" y="125.3">PC5</text>
<text x="119.9" y="125.3">GND</text>
<text x="237.1" y="125.2" transform="rotate(-90 237.1 125.2)">GND_(EXPOSED_PAD)</text>
<text x="55.8" y="127.9">~{RESET}/PC6</text>
<text x="74.6" y="130.7">R5</text>
<text x="79.3" y="130.7">1k</text>
<text x="138.9" y="130.4">GND</text>
<text x="27.9" y="135.5">SW1</text>
<text x="62.8" y="132.9">PD0</text>
<text x="62.8" y="135.5">PD1</text>
<text x="234.2" y="136.8">GND</text>
<text x="27.9" y="138">RST</text>
<text x="38.7" y="139.9" transform="rotate(-90 38.7 139.9)">0.1uF</text>
<text x="40.7" y="139.1" transform="rotate(-90 40.7 139.1)">C11</text>
<text x="62.8" y="138">PD2</text>
<text x="62.8" y="140.6">PD3</text>
<text x="62.8" y="143.1">PD4</text>
<text x="82.7" y="138">R6</text>
<text x="87.4" y="138.3">1k</text>
<text x="24.6" y="149.5">GND</text>
<text x="62.8" y="145.6">PD5</text>
<text x="62.8" y="148.2">PD6</text>
<text x="55.5" y="154.4" transform="rotate(-90 55.5 154.4)">GND</text>
<text x="62.8" y="150.7">PD7</text>
<text x="56.8" y="158.3">U2</text>
<text x="56.8" y="160.9">ATmega328P-A</text>
<text x="52.6" y="163.4">GND</text>
</g>
<g font-size="1.8" fill="#a90000">
<text x="109.8" y="26.4">1</text>
<text x="109.8" y="29">2</text>
<text x="142.2" y="26.4">20</text>
<text x="142.2" y="29">19</text>
<text x="37.4" y="30.2">1</text>
<text x="37.4" y="32.8">2</text>
<text x="37.4" y="35.3">3</text>
<text x="62.2" y="30.2">B1</text>
<text x="62.2" y="32.8">C1</text>
<text x="62.2" y="35.3">D1</text>
<text x="109.8" y="31.5">3</text>
<text x="109.8" y="34">4</text>
<text x="142.2" y="31.5">18</text>
<text x="142.2" y="34">17</text>
<text x="168.4" y="33.7" transform="rotate(-90 168.4 33.7)">1</text>
<text x="36.8" y="37.8">11</text>
<text x="36.8" y="40.4">12</text>
<text x="61.4" y="37.8">MH1</text>
<text x="61.4" y="40.4">MH2</text>
<text x="109.8" y="36.6">5</text>
<text x="109.8" y="39.1">6</text>
<text x="109.8" y="41.7">7</text>
<text x="142.2" y="36.6">16</text>
<text x="142.2" y="39.1">15</text>
<text x="142.2" y="41.7">14</text>
<text x="36.8" y="42.9">13</text>
<text x="36.8" y="45.5">A1</text>
<text x="61.4" y="42.9">MH3</text>
<text x="61.4" y="45.5">MH4</text>
<text x="109.8" y="44.2">8</text>
<text x="109.8" y="46.7">9</text>
<text x="142.2" y="44.2">13</text>
<text x="142.2" y="46.7">12</text>
<text x="168.4" y="43.9" transform="rotate(-90 168.4 43.9)">2</text>
<text x="109.2" y="49.3">10</text>
<text x="142.2" y="49.3">11</text>
<text x="54.4" y="83.3" transform="rotate(-90 54.4 83.3)">4</text>
<text x="56.9" y="83.9" transform="rotate(-90 56.9 83.9)">18</text>
<text x="39.3" y="88.6">20</text>
<text x="67.3" y="88.6">12</text>
<text x="140.7" y="87" transform="rotate(-90 140.7 87)">12</text>
<text x="145.8" y="86.4" transform="rotate(-90 145.8 86.4)">3</text>
<text x="220.3" y="87.4">1</text>
<text x="220.3" y="89.9">2</text>
<text x="250.1" y="87.4">10</text>
<text x="250.8" y="89.9">9</text>
<text x="39.3" y="93.7">19</text>
<text x="67.3" y="91.2">13</text>
<text x="67.3" y="93.7">14</text>
<text x="126.3" y="91.2">10</text>
<text x="158.7" y="91.2">1</text>
<text x="158.7" y="93.7">4</text>
<text x="220.3" y="92.5">3</text>
<text x="220.3" y="95">4</text>
<text x="250.8" y="92.5">8</text>
<text x="250.8" y="95">7</text>
<text x="39.3" y="96.3">22</text>
<text x="67.3" y="96.3">15</text>
<text x="67.3" y="98.8">16</text>
<text x="67.3" y="101.3">17</text>
<text x="126.9" y="98.8">9</text>
<text x="126.9" y="101.3">8</text>
<text x="158.7" y="96.3">2</text>
<text x="158.7" y="98.8">6</text>
<text x="220.3" y="97.5">5</text>
<text x="250.8" y="97.5">6</text>
<text x="67.9" y="103.9">7</text>
<text x="67.9" y="106.4">8</text>
<text x="79.9" y="107.7">1</text>
<text x="86.3" y="105.2">2</text>
<text x="126.3" y="106.4">11</text>
<text x="158.1" y="103.9">15</text>
<text x="158.1" y="106.4">14</text>
<text x="67.3" y="111.5">23</text>
<text x="158.1" y="111.5">16</text>
<text x="158.7" y="109">7</text>
<text x="67.3" y="114">24</text>
<text x="67.3" y="116.6">25</text>
<text x="67.3" y="119.1">26</text>
<text x="140.7" y="118.2" transform="rotate(-90 140.7 118.2)">5</text>
<text x="145.8" y="118.8" transform="rotate(-90 145.8 118.8)">13</text>
<text x="67.3" y="121.7">27</text>
<text x="67.3" y="124.2">28</text>
<text x="67.3" y="126.7">29</text>
<text x="67.3" y="131.8">30</text>
<text x="236" y="129.6" transform="rotate(-90 236 129.6)">11</text>
<text x="26.4" y="132.8" transform="rotate(-90 26.4 132.8)">2</text>
<text x="67.3" y="134.4">31</text>
<text x="67.3" y="136.9">32</text>
<text x="26.4" y="140.4" transform="rotate(-90 26.4 140.4)">1</text>
<text x="67.9" y="139.4">1</text>
<text x="67.9" y="142">2</text>
<text x="67.3" y="147.1">10</text>
<text x="67.3" y="149.6">11</text>
<text x="67.9" y="144.5">9</text>
<text x="54.4" y="156.9" transform="rotate(-90 54.4 156.9)">3</text>
</g>
<g font-size="1.8" fill="#0000c2">
<text x="77.5" y="56.2">JoyStick</text>
<text x="168.6" y="56.2">Motor</text>
<text x="175" y="56.2">Controller</text>
<text x="260.9" y="70.8">USB-C</text>
<text x="268.7" y="70.8">2.0</text>
<text x="272.9" y="70.8">Connector</text>
<text x="173.4" y="132.4">USB</text>
<text x="178.4" y="132.4">Bridge</text>
<text x="267" y="136.2">Battery</text>
<text x="274.9" y="136.2">Charger</text>
<text x="96.4" y="168">MCU</text>
</g>
<g font-size="1.8" fill="#0f0f0f">
<text x="256.5" y="89.8">VBATT</text>
<text x="162.6" y="106.3">RXLED</text>
<text x="165.1" y="108.9">TXLED</text>
</g>
<g font-size="1.4" fill="#a90000">
<text x="214.7" y="26.4">A4_B9</text>
<text x="245.2" y="26.4">B4_A9</text>
<text x="216.1" y="31.5">A5</text>
<text x="216.1" y="34">A6</text>
<text x="246.5" y="31.5">B8</text>
<text x="246.5" y="34">B7</text>
<text x="216.1" y="36.6">A7</text>
<text x="216.1" y="39.1">A8</text>
<text x="246.5" y="36.6">B6</text>
<text x="246.5" y="39.1">B5</text>
<text x="214.3" y="44.2">A1_B12</text>
<text x="244.7" y="44.2">B1_A12</text>
<text x="215.5" y="49.3">SH1</text>
<text x="215.5" y="51.8">SH2</text>
<text x="215.5" y="54.4">SH3</text>
<text x="215.5" y="56.9">SH4</text>
</g>
<g font-size="1.4" fill="#006464">
<text x="220.7" y="27.4">VBUS_A</text>
<text x="238.1" y="27.4">VBUS_B</text>
<text x="220.7" y="32.5">CC1</text>
<text x="220.7" y="35">DP1</text>
<text x="239.8" y="32.5">SBU2</text>
<text x="240.8" y="35">DN2</text>
<text x="220.7" y="37.6">DN1</text>
<text x="220.7" y="40.1">SBU1</text>
<text x="240.8" y="37.6">DP2</text>
<text x="240.8" y="40.1">CC2</text>
<text x="220.7" y="45.2">GND_A</text>
<text x="239" y="45.2">GND_B</text>
<text x="220.7" y="50.3">SHIELD</text>
<text x="220.7" y="52.8">SHIELD__1</text>
<text x="220.7" y="55.3">SHIELD__2</text>
<text x="220.7" y="57.9">SHIELD__3</text>
</g>
<g font-size=".7" fill="#0f0f0f">
<text x="214.6" y="87.5">CHRG</text>
<text x="217.4" y="87.5">STATUS</text>
<text x="220.9" y="87.5">LED</text>
</g>
</svg>
